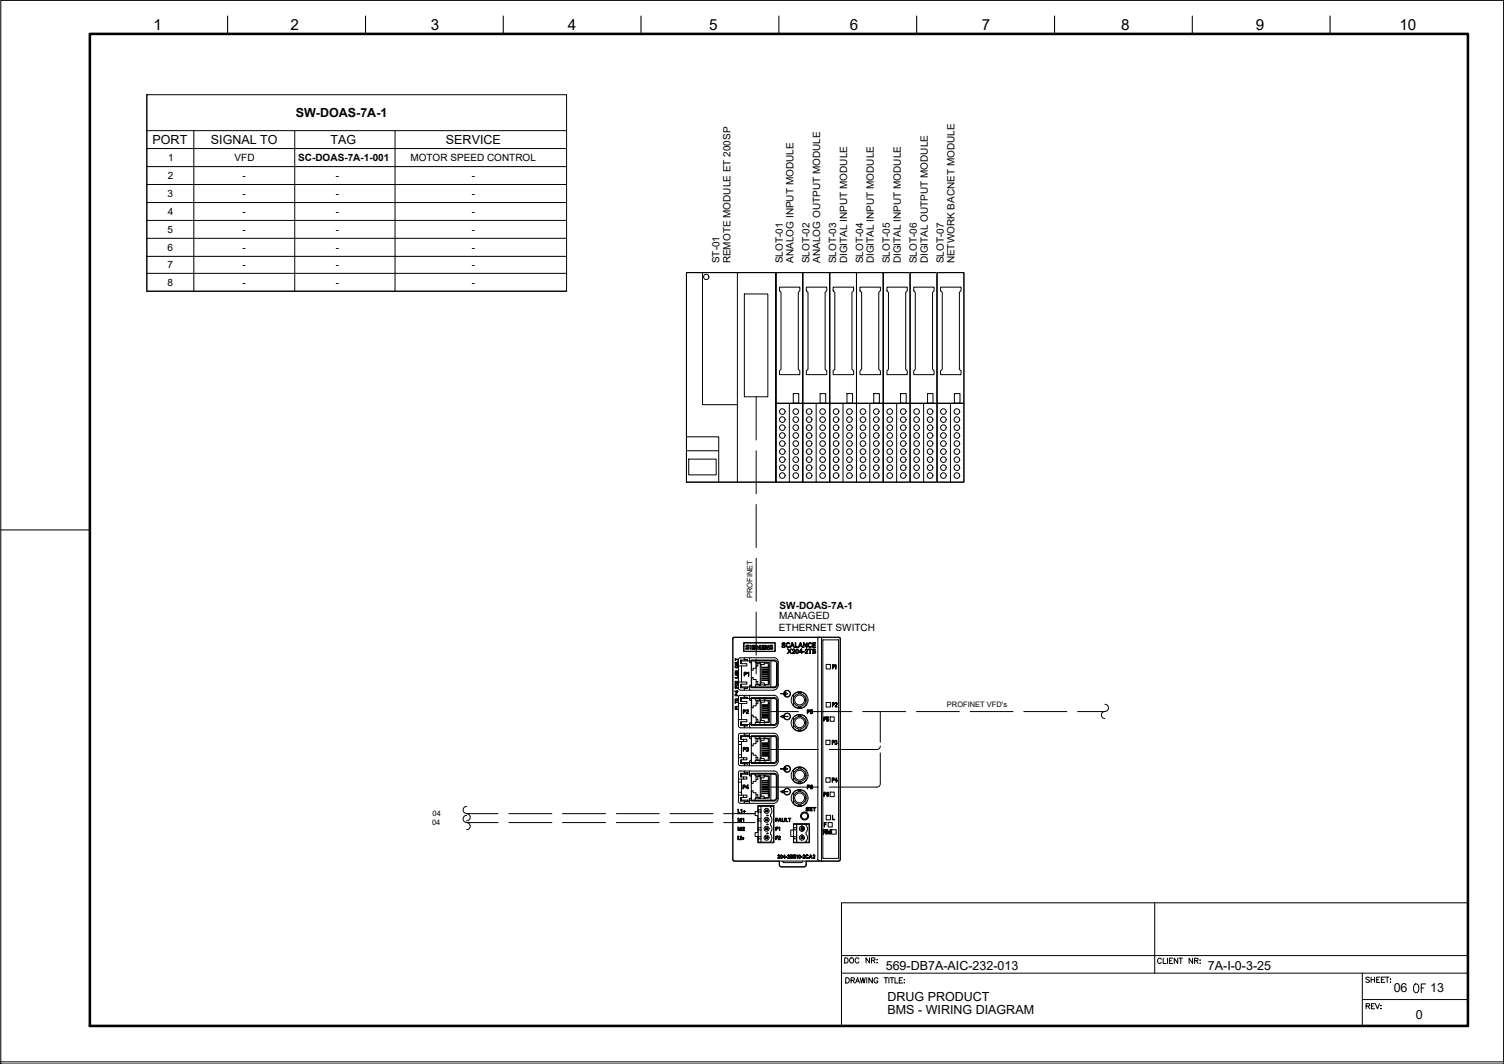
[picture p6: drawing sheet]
<svg xmlns="http://www.w3.org/2000/svg" width="420mm" height="297mm" viewBox="0 0 420 297" stroke-linecap="round" stroke-linejoin="round" font-family="sans-serif">
<!-- layer: PDF_EI-CTRL -->
<g fill="#fff" stroke="#fff" stroke-width=".28">
<path d="M217.7 240.4h7.5v1.1z"/>
<path d="M205 177.9l29.7 .1z"/>
<path d="M231.8 76.1v58.5h7.5zM231.8 76.1h7.5v58.5z"/>
<path d="M239.3 76.1v58.5h7.5zM239.3 76.1h7.5v58.5z"/>
<path d="M224.2 76.1v58.5h7.6zM224.2 76.1h7.6v58.5z"/>
<path d="M246.8 76.1v58.5h7.5zM246.8 76.1h7.5v58.5z"/>
<path d="M216.7 76.1v58.5h7.5zM216.7 76.1h7.5v58.5z"/>
<path d="M217.8 241.8l7.4-.3-.1 .3zM217.8 241.8l6.9 .2 .4-.2zM217.8 241.8l6.9 .2h-6.5z"/>
<path d="M217.7 240.4v1.1h7.5zM217.7 241.5h7.5l-7.4 .3z"/>
<path d="M225.2 240.4l9.5-.1zM217.7 240.4l17-.1zM205 240.4l29.7-.1z"/>
<path d="M204.7 240.1l.1 .2h29.9zM204.8 240.3h29.9z"/>
<path d="M204.7 240.1h30v.2zM204.7 178.2v61.9h30zM204.7 178.2h30v61.9zM204.7 178.2h30v-.2z"/>
<path d="M204.8 178h29.9zM204.8 178h29.9l-30 .2z"/>
<path d="M254.3 76.1v58.5h7.4zM254.3 76.1h7.4v58.5z"/>
<path d="M261.8 76.1v58.5h7.5zM261.8 76.1h7.5v58.5z"/>
</g>
<!-- layer: PDF_I_DATA -->
<path d="M191.8 76.1v58.5h24.9zM191.8 76.1h24.9v58.5z" fill="#fff" stroke="#fff" stroke-width=".28"/>
<!-- layer: PDF_EI-CTRL -->
<path d="M216.7 76.1h37.6" fill="none" stroke="#fff" stroke-width=".28"/>
<g fill="none" stroke="#000" stroke-width=".28">
<path d="M196.3 76.1v36.9h9.7M206 76.1v58.5M216.7 76.1h7.5v58.5h-7.5zM216.7 76.1h7.5v36.5h-7.5h7.5v22h-7.5zM224.2 76.1h7.6v58.5h-7.6zM224.2 76.1h7.6v36.5h-7.6h7.6v22h-7.6zM231.8 76.1h7.5v58.5h-7.5zM231.8 76.1h7.5v36.5h-7.5h7.5v22h-7.5zM239.3 76.1h7.5v58.5h-7.5zM239.3 76.1h7.5v36.5h-7.5h7.5v22h-7.5zM246.8 76.1h7.5v58.5h-7.5zM246.8 76.1h7.5v36.5h-7.5h7.5v22h-7.5z"/>
<path d="M254.3 76.1h7.4v58.5h-7.4zM254.3 76.1h7.4v36.5h-7.4h7.4v22h-7.4zM261.8 76.1h7.5v58.5h-7.5zM261.8 76.1h7.5v36.5h-7.5h7.5v22h-7.5zM207.9 82.1h6.6v28.7h-6.6zM217.8 80.2h5.6v1l-.4 .4v21.5l.4 .4v1.1h-5.6v-1.1l.4-.4v-21.5l-.4-.4zM225.3 80.2h5.7v1l-.5 .4v21.5l.5 .4v1.1h-5.7v-1.1l.4-.4v-21.5l-.4-.4zM232.7 80.2h5.8v1l-.5 .4v21.5l.5 .4v1.1h-5.8v-1.1l.5-.4v-21.5l-.5-.4zM240.2 80.2h5.8v1l-.5 .4v21.5l.5 .4v1.1h-5.8v-1.1l.5-.4v-21.5l-.5-.4zM247.8 80.2h5.6v1l-.4 .4v21.5l.4 .4v1.1h-5.6v-1.1l.4-.4v-21.5l-.4-.4zM255.3 80.2h5.6v1l-.4 .4v21.5l.4 .4v1.1h-5.6v-1.1l.4-.4v-21.5l-.4-.4zM262.8 80.2h5.7v1l-.5 .4v21.5l.5 .4v1.1h-5.7v-1.1l.4-.4v-21.5l-.4-.4z"/>
<path d="M220.5 112.6v22M221.6 109.9h1.5v2.7h-1.5zM228 112.6v22M229.1 109.9h1.6v2.7h-1.6zM235.5 112.6v22M236.6 109.9h1.6v2.7h-1.6zM243 112.6v22M244.1 109.9h1.6v2.7h-1.6zM250.5 112.6v22M251.6 109.9h1.6v2.7h-1.6zM258 112.6v22M259.1 109.9h1.5v2.7h-1.5z"/>
<path d="M265.5 112.6v22M266.6 109.9h1.6v2.7h-1.6zM191.8 121.9h9v12.7M191.8 125.8h9M192.4 128.2h7.7v4.4h-7.7zM204.7 178.4v61.5l.5 .5M204.8 178h29.9v62.3l-9.5 .1v1.1l-.1 .3-.4 .2h-6.5l-.4-.2-.1-.3v-1.1h-12.7l-.3-.3zM205.2 177.9l-.5 .5M205.2 177.9h24.4M207.7 179.4h8.9v2.5h-8.9zM207.9 179.5h8.6v2.3h-8.6zM218.5 179.6a.48 .48 0 0 1 .5-.2 .48 .48 0 0 1 .4 .4l-.3-.2a.27 .27 0 0 0-.4 0 .27 .27 0 0 0 0 .3l.5 .2a.46 .46 0 0 1-.2 .7 .46 .46 0 0 1-.6-.4h.2a.3 .3 0 0 0 .3 .2 .3 .3 0 0 0 .3-.3l-.7-.3z"/>
<path d="M219.8 179.6a.46 .46 0 0 1 .4-.2 .46 .46 0 0 1 .4 .4 .48 .48 0 0 0-.6-.1 .48 .48 0 0 0-.2 .6 .48 .48 0 0 0 .6 .2l.2-.1a.6 .6 0 0 1-.9 .2 .6 .6 0 0 1 .1-1zM221.2 179.4h.2l.6 1.3-.3-.3h-.7l-.3 .3zM221.4 179.6l.2 .6h-.5zM222.2 179.4h.1v1.2h.6v.1h-.7zM223.5 179.4h.2l.5 1.3-.3-.3h-.6l-.3 .3zM223.6 179.6l.3 .6h-.5zM224.5 179.4h.2l.6 1.1v-1.1h.2v1.3h-.2l-.7-1.1v1.1h-.1zM225.9 179.6a.49 .49 0 0 1 .5-.2 .49 .49 0 0 1 .4 .4 .47 .47 0 0 0-.6-.1 .47 .47 0 0 0-.2 .6 .47 .47 0 0 0 .6 .2l.2-.1a.59 .59 0 0 1-.9 .3 .59 .59 0 0 1-.1-.9zM227 179.4h.8l-.6 .2v.4h.6v.2h-.6v.4h.6v.1h-.8zM228.5 178.4v61.5l.5 .5M229 177.9l-.4 .1-.1 .4M229.9 178.6v61"/>
<path d="M230 178.6h4.2M234.2 178.6l.1 61M234.7 178.4l-.2-.5h-.3h-4.6l-.1 .2 .1 62.3M234.7 178.4v61.5M205.3 192.9h.6l.1-.1 .2 .2h-.2l-.1 .4zM205.4 183.8l.8 .3-.8 .3 .3-.3zM205.4 184.9h.7l.1-.4v.5zM205.4 185.2h.8l-.8 .5h.8h-.8l.7-.5zM205.4 187.3h.8l-.8 .5 .8 .1h-.8l.7-.5zM205.4 188.3l.8-.3-.2 .2 .2 .5zM205.4 189.2h.7l.1-.4v.5zM205.4 190.3l.8-.2-.4 .3v.2l.4 .1h-.8z"/>
<path d="M205.4 191.5v.5h.3l.1-.4v.4l.4 .1h-.8zM205.4 193.8l.2-.1 .2 .4 .4 .2h-.8zM205.4 195.8v.2l.8 .1h-.8v.3zM205.4 197.2l.8 .1-.7 .1zM205.4 188.4l.5-.2v.3zM205.4 197.6h.3l.1 .4 .4 .1h-.8zM205.4 190.3h.3v.3h-.3zM205.4 191.1l.6-.1 .1 .2-.5 .1zM205.4 193.8h.3v.3h-.3zM205.4 197.6h.3v.4h-.3zM205.4 193h.5v.4zM205.5 195.3l.5-.1 .1 .3-.5 .1z"/>
<path d="M205.5 186h.5l.1 .3-.5 .1zM206.3 184.1v1.8h2.4v-.6h-1.8v-1h1.9M206.3 185.9v4.5h.8v-4.5M206.3 190.4v1.8M206.3 192.2l.5 .4M206.8 192.7h1.1M206.9 184.3l.2 .2h1.7M206.9 194.8l.2 .2h1.7M207.1 196.4v4.5M207.1 190.4h1.6v.6h-1.8v1h1.9M207.1 191v.8l-.2 .2M207.1 191.8h1.7"/>
<path d="M207.1 184.5v.8M207.1 195v.8M207.6 198.1h.4a.3 .3 0 0 1 .3 .3 .3 .3 0 0 1-.3 .3h-.3l-.1 .5zM207.7 198.2l.4 .1v.3h-.4zM207.9 187.6h.4a.3 .3 0 0 1 .3 .3 .3 .3 0 0 1-.3 .3h-.3v.6h-.1zM207.9 183.6l-1.4 .1-.2 .4M207.9 194.1h-1.1l-.4 .3-.1 2M208 187.7l.4 .1v.3h-.4zM208.3 181h.3M208.4 180.6l.5 .3-.2 .2M208.5 180.2l-.1 .4M208.5 180.2h.6l.1 .2"/>
<path d="M208.5 198.2a.34 .34 0 0 1 .5 0 .34 .34 0 0 1 0 .5l-.4 .4 .5 .1h-.7l.6-.7-.2-.2-.4 .1zM208.8 194.8h-1.9v1h1.8v.6h-2.4v4.5M208.8 187.8l.4-.2v1.2l-.1-1-.3 .2zM209 180.7a.4 .4 0 0 1-.1 .6 .4 .4 0 0 1-.5-.3M209.1 180.3l-.4 .1 .4 .3M209.4 183.6h-1.5v.5h.9v.4h.6M209.4 191.8h-.6v.4h-.9v.5h1.5M209.4 194.1h-1.5v.5h.9v.4h.6M209.4 195h.1M209.4 184.4l.1 .1M209.5 191.8h-.1M209.5 195h.3"/>
<path d="M209.5 191.8h.3M209.5 184.5h.3M209.5 180.2h.3v1.1h-.3zM209.8 191.8h.1M209.9 191.8h6.5v.2h-6.5v-.7h-.5v1.4h6.8M209.9 199.8l.1 2.5M209.9 189.3l.1 2.5M209.9 189.1h.5v.6h.8v1.4h1v.2h.2M209.9 199.6h.5v.6h.8v1.4h1v.2h.2M209.9 195h-.1M209.9 184.4l-.1 .1M209.9 184.9v6.5"/>
<path d="M209.9 195.4v6.5M210 195l-.1 2.4M210 184.5l-.1 2.4M210.1 180.2h.8v.1h-.5v.3h.5v.2h-.5v.3h.5v.2h-.8zM211 184.5v.5h3.9v6.2h-3.9v.6M211 195v.5h3.9v6.2h-3.9v.6M211.1 180.2h.4l.3 .6 .4-.6h.3v1.1h-.3v-.7l-.3 .7h-.2l-.4-.7v.7h-.2zM211.2 190.3h.5v.8M211.7 185.2v.8h-.5M211.7 195.7v.8h-.5M212.2 195.7h.2M212.2 185.2h.2"/>
<path d="M212.2 191.1h.2M212.4 195.5v.5h1.1v-.5M212.4 191.2v-.5h1.1v.5M212.4 185v.5h1.1v-.5M212.4 184.9h-.2v.3h-1v1.3h-.8v.6h-.5M212.4 195.4h-.2v.3h-1v1.3h-.8v.6h-.5M212.4 185.5v5.2M212.4 196v5.2M212.6 185.5v5.2M212.6 196v5.2M212.8 180.2h.9v.1h-.6v.3h.5v.2h-.5v.3h.6v.2h-.9zM213.5 184.9l.1 .3h1v.7h.3"/>
<path d="M213.5 195.4l.1 .3h1v.7h.3M213.8 180.2h.4l.4 .7v-.7h.3v1.1h-.4l-.4-.8v.8h-.3zM214.6 188.3h-1.7v.2h1.7M214.6 186.8h-1.7v.1h1.7M214.6 199.8h-1.7v.2h1.7M214.6 196.8h-1.7v.1h1.7M214.6 199.3h-1.7v.2h1.7M214.6 189.3h-1.7v.2h1.7M214.6 187.8h-1.7v.1h1.7M214.6 197.3h-1.7v.1h1.7M214.6 187.3h-1.7v.1h1.7M214.6 198.8h-1.7v.2h1.7"/>
<path d="M214.6 188.8h-1.7v.2h1.7M214.6 189.8h-1.7v.2h1.7M214.6 186.3h-1.7v.1h1.7M214.6 198.3h-1.7v.1h1.7M214.6 197.8h-1.7v.1h1.7M214.6 185.9v4.4M214.6 196.4v4.4M214.9 190.3h-.3v.8h-1l-.1 .2M215.1 181l-.1 .2 .5 .1M215.1 181h.4M215.1 180.6l.1 .1M215.2 180.2l-.1 .4"/>
<path d="M215.2 180.7l.4 .2M215.3 184.5v7.3M215.3 195v7.3M215.5 180.1l.3 .1M215.5 180.1l-.3 .1M215.6 181.1h-.2M215.6 180.9v.1M215.7 180.7l.2 .3-.4 .3M215.8 180.3l-.5 .1 .5 .3M215.9 180.2v.2M216.1 194.1a1.25 1.25 0 0 1 1.3 1.2v6.6a1.34 1.34 0 0 1-1.3 1.2M216.2 183.6a1.25 1.25 0 0 1 1.2 1.2v6.6"/>
<path d="M216.2 194.1h-6.8l.1 1.4h.4v-.7h6.5v.2h-6.5M216.2 183.6h-6.8l.1 1.4h.4v-.7h6.5v.2h-6.5M216.4 194.8a.74 .74 0 0 1 .7 .7M216.4 184.3a.74 .74 0 0 1 .7 .7M216.4 195l.5 .5M216.4 184.5l.5 .5M216.9 191.3l-.5 .5M216.9 195.5h.3v6.3h-.3zM216.9 185h.3v6.3h-.3zM217.1 191.3a.74 .74 0 0 1-.7 .7M217.4 191.4a1.25 1.25 0 0 1-1.3 1.2M218.1 193.6h.8a.95 .95 0 0 1 1.5-.8 .95 .95 0 0 1 0 1.7 .95 .95 0 0 1-1.5-.8z"/>
<path d="M219.2 199.5a.86 .86 0 0 1 1.4 0 .86 .86 0 0 1-.4 1.3 .86 .86 0 0 1-1.2-.7h1.1l-1.1-.1zM219.2 193.2a.86 .86 0 0 1 1.4 0 .86 .86 0 0 1-.4 1.3 .86 .86 0 0 1-1.2-.8h.4v.4l.7-.4-.7-.4v.3h-.4zM220 181.1l.6 .5 .3-.5h.2l-.5 .7 .5 .6h-.2l-.3-.5-.7 .5 .6-.6zM221.5 181.2a.4 .4 0 0 1 .6 .1 .4 .4 0 0 1-.1 .6l-.5 .4 .6 .1h-.8l.7-.8-.1-.3-.6 .3zM221.6 194a2.26 2.26 0 0 1 3.5 0l.1 2.9M221.7 194v2.9M222.5 181.4l.2-.1a.54 .54 0 0 1 .2 .6 .54 .54 0 0 1-.3 .4zM222.5 181.2a.61 .61 0 0 1 .6 .6 .61 .61 0 0 1-.6 .6l-.2-.5zM223.1 197.2v.4h.6v-.4M223.1 193.7v-.4h.6v.4M223.8 181.2h.2v.8h.2l-.2 .4-.1-.3h-.7zM223.9 181.3v.7h-.5z"/>
<path d="M224.3 181.9l.4 .1zM225 181.3a.41 .41 0 0 1 .6 0 .41 .41 0 0 1 0 .6l-.5 .4 .6 .1h-.8l.6-.8-.1-.3-.5 .3zM225.1 196.8a2.26 2.26 0 0 1-3.5 0M225.5 198.1h.4a.3 .3 0 0 1 .3 .3 .3 .3 0 0 1-.3 .3h-.3l-.1 .5zM225.6 198.2l.5 .3-.5 .1zM225.8 181.2h1v.1h-.4v1.1h-.2v-1.1h-.4zM226.4 198.1h.6l-.5 .2v.3a.35 .35 0 0 1 .5 .1 .35 .35 0 0 1-.2 .5 .35 .35 0 0 1-.4-.2 .29 .29 0 0 0 .4 .1 .29 .29 0 0 0 0-.4 .29 .29 0 0 0-.4 .1zM227 181.3l.2-.1a.4 .4 0 0 1 .4-.1 .4 .4 0 0 1 .2 .4l-.6-.2v.3l.5 .2a.44 .44 0 0 1-.1 .7 .44 .44 0 0 1-.7-.4h.2a.29 .29 0 0 0 .4 .2 .29 .29 0 0 0 .2-.4l-.6-.1zM230.8 185.5h1.2v1.3h-1.2zM230.8 196.1h1.2v1.3h-1.2zM232.5 196.1l.6 .2v.4l-.5 .1v.6zM232.6 185.5h.5l.1 .2-.1 .5h-.4v.6z"/>
<path d="M232.6 196.2h.4v.4l-.4 .1zM232.7 185.7h.4v.3h-.4zM233.4 196.2h.1a.32 .32 0 0 1 .4 .1 .32 .32 0 0 1-.1 .4l-.4 .6 .5 .1h-.6l.5-.9-.2-.3-.3 .2zM233.5 185.5l.1 1.3zM206.3 215.7v1.8h1.4v-.6h-.8v-1h1.9M206.3 217.5v.8h.8v-.8M206.3 210.7h.8v.8h-.8zM206.3 207.8v2.9M206.3 211.5v1.8M206.3 218.3v2.9M206.3 213.2l.5 .5M206.8 215.2l-.5 .5"/>
<path d="M206.8 215.3h1.1M206.8 213.8h1.1M206.9 205.4l.2 .2v.8M206.9 215.9l.2 .2v.8M207.1 211.5h.6v.6h-.8v1h1.9M207.1 201.5v.8M207.1 207.8v2.9M207.1 212.1v.8M207.1 218.3v2.9M207.1 216.1h1.7M207.1 205.6h1.7M207.5 219.1h.5a.3 .3 0 0 1 .2 .3 .3 .3 0 0 1-.2 .3h-.3v.5h-.2z"/>
<path d="M207.6 208.6h.4a.3 .3 0 0 1 .3 .3 .3 .3 0 0 1-.3 .3h-.3l-.1 .5zM207.7 219.2l.3 .1 .1 .2-.4 .1zM207.7 211.5h1v.6h-1M207.7 206.4h1v.6h-1M207.7 216.9h1v.6h-1M207.7 208.7l.4 .1v.3h-.4zM207.9 204.7h-1.1l-.4 .3-.1 2M208.5 208.7a.31 .31 0 0 1 .5 0 .31 .31 0 0 1-.1 .5h.2a.34 .34 0 0 1-.2 .5 .34 .34 0 0 1-.5-.2h.2a.22 .22 0 0 0 .3 .2 .22 .22 0 0 0 .1-.3 .22 .22 0 0 0-.3-.2l.3-.3-.3-.1-.3 .1zM208.8 215.8v.3h.6M208.8 205.4h-1.9v1h.8v.6h-1.4v.8h.8v-.8M208.8 212.9h-1.7l-.2 .2M208.8 202.5h-1.9v-1h1.8v-.6h-2.4l.1 2 .4 .2 1.1 .1"/>
<path d="M208.8 202.3h-1.7l-.2 .2M208.8 219.3v.6h-.4zM208.8 219.1l.2 .8h.1l-.1 .3-.2-.2h-.5zM209.4 215.3h-1.5v.4l1.5 .1M209.4 213.3h-1.5v.5h1.5M209.4 205.3h-.6v.3h.6M209.4 204.7h-1.5v.5l.9 .1M209.4 212.9h-.6v.4M209.4 216.1h.4M209.4 205.6h.4M209.4 202.3h-.6v.4h-.9v.5h1.5M209.5 202.3h-.1"/>
<path d="M209.5 202.3h.3M209.8 202.3h.1M209.8 212.9h-.4M209.8 212.9h.1M209.9 202.3h6.5v.2h-6.5v-.7h-.5v1.4h6.8M209.9 205.6h6.5v-.2h-6.5v.7h-.4l-.1-1.4h6.8a1.25 1.25 0 0 1 1.2 1.3v6.5a1.34 1.34 0 0 1-1.3 1.3h-6.7l.1-1.4h.4v.7h6.5v-.2h-6.5M209.9 210.4v2.5M209.9 210.2h.5v.6h.8v1.4h1l.1 .2M209.9 216.1h-.1M209.9 205.6h-.1M209.9 206v6.5M209.9 216.5v6.5"/>
<path d="M209.9 216.1v2.4M209.9 205.6v2.4M210.9 205.6v.5h4v6.2h-4v.6M210.9 216.1v.5h4v6.2h-4v.6M211.2 211.4h.5v.8M211.2 200.8h.5v.8M211.7 216.7v.9h-.5M211.7 206.2v.9h-.5M212.2 201.6h.2M212.2 216.7h.1M212.2 212.2h.1M212.2 206.2h.1"/>
<path d="M212.3 216.6v.6h1.2v-.6M212.3 212.3v-.5h1.2v.5M212.3 216.5l-.1 .2h-1v1.4h-.8v.6h-.5M212.4 201.7v-.5h1.1v.5M212.4 206.7v5.1M212.4 217.2v5.1M212.6 206.7v5.1M212.6 217.2v5.1M213.5 216.5l.1 .2h1v.8h.3M214.6 200.3h-1.7v.2h1.7M214.6 219.4h-1.7v.2h1.7M214.6 209.9h-1.7l1.7 .1"/>
<path d="M214.6 208.9h-1.7l1.7 .1M214.6 207.9h-1.7v.2h1.7M214.6 218.4h-1.7v.2h1.7M214.6 210.4h-1.7l1.7 .2M214.6 210.9h-1.7v.2h1.7M214.6 209.4h-1.7l1.7 .1M214.6 219.9h-1.7l1.7 .1M214.6 218.9h-1.7v.2h1.7M214.6 207.4h-1.7v.1h1.7M214.6 208.4h-1.7l1.7 .1M214.6 217.9h-1.7v.1h1.7M214.6 207v4.4"/>
<path d="M214.6 217.5v4.4M214.9 200.8h-.3v.8h-1l-.1 .2M214.9 207h-.3v-.8h-1v-.1l-.1 .6h-1.2v-.6h-.1v.1h-1v1.4h-.8v.6h-.5M214.9 211.4h-.3v.8h-1l-.1 .2M215.3 205.6v7.3M215.3 216.1v7.3M216.1 215.2a1.25 1.25 0 0 1 1.3 1.3M216.2 215.3h-6.8l.1 1.3h.4v-.7h6.5v.2h-6.5M216.3 215.9a.74 .74 0 0 1 .8 .7M216.3 205.3a.74 .74 0 0 1 .8 .8M216.3 216.1l.5 .5M216.3 205.6l.5 .5"/>
<path d="M216.8 212.4l-.5 .4M216.9 201.7l-.5 .5M216.9 216.6h.2v6.3h-.2zM216.9 206.1h.2v6.3h-.2zM217.1 212.4a.74 .74 0 0 1-.8 .7M217.1 201.7a.74 .74 0 0 1-.7 .8M217.4 216.5v6.5M218.1 214.6h.8a.95 .95 0 0 1 1.5-.8 .95 .95 0 0 1 0 1.7 .95 .95 0 0 1-1.5-.8zM218.1 200l.6-.4v.4h.2a.95 .95 0 0 1 1.5-.8 .95 .95 0 0 1 0 1.6 .95 .95 0 0 1-1.5-.7h-.2v.3zM219.2 214.2a.86 .86 0 0 1 1.4 0 .86 .86 0 0 1-.4 1.3 .86 .86 0 0 1-1.2-.8h.4v.3l.7-.3-.7-.4v.3h-.4zM221.6 200.3a2.26 2.26 0 0 1 3.6 .1v2.8M221.6 203.2a2.26 2.26 0 0 0 3.5 0"/>
<path d="M221.6 215a2.26 2.26 0 0 1 3.5 0M221.7 200.4v2.8M221.7 215v2.9M223.1 200.1v-.4h.6v.4M223.1 203.5v.4h.6v-.4M223.1 218.2v.4h.6v-.4M223.1 214.7v-.4h.6v.4M225.1 217.8a2.26 2.26 0 0 1-3.5 0M225.2 215v2.9M225.5 219.1h.4a.3 .3 0 0 1 .3 .3 .3 .3 0 0 1-.3 .3h-.3l-.1 .5zM225.6 219.2l.5 .3-.5 .1zM226.5 219.2l.3-.1 .2 .3h-.5v.3a.38 .38 0 0 1 .5 .2 .38 .38 0 0 1-.4 .5 .38 .38 0 0 1-.3-.6z"/>
<path d="M230.1 200.1h.5l.2 .3-.2 .4h-.4v.6zM230.2 200.3h.3l.1 .3h-.4zM230.7 206.7h1.2v1.2h-1.2zM230.7 217.2h1.2v1.2h-1.2zM230.9 200.1h.6l-.5 .2v.4a.32 .32 0 0 1 .4 .1 .32 .32 0 0 1-.1 .4 .32 .32 0 0 1-.4-.1 .28 .28 0 0 0 .4 .1 .28 .28 0 0 0 0-.5 .28 .28 0 0 0-.4 .1zM231.9 200.1h1.1v1.3h-1.1zM232.5 217.2h.5l.1 .2-.1 .4h-.4v.6zM232.5 206.7h.5l.1 .2-.1 .4h-.4v.6zM232.6 217.3h.4v.3l-.4 .1zM232.6 206.8h.3l.1 .3-.4 .1zM233.4 206.7l.4 .1-.1 .4 .1 .4-.1 .3h-.3l-.2-.3a.29 .29 0 0 0 .5 .1 .29 .29 0 0 0-.2-.5l.2-.2-.1-.2-.3 .2zM233.6 217.4v.5h-.3z"/>
<path d="M233.6 217.2l.2 .7h.1l-.1 .5-.2-.4h-.3zM206.1 233.4l.1 .9 .4 .1h-.5zM206.2 230.9h.2l.3 .8 .2-.8h.3v1l-.1-.9-.3 .9h-.2l-.3-.9-.1 .9zM206.2 228.4h.2l.3 .8 .2-.8h.3v1l-.1-.9-.3 .9h-.2l-.3-.9-.1 .9zM206.2 225.9l.1 .9 .5 .1h-.6zM206.3 222v-.8h.8v.8M206.8 233.5a.29 .29 0 0 1 .4 0 .29 .29 0 0 1-.1 .5l-.3 .3 .4 .1h-.5l.4-.7-.1-.2-.3 .2zM206.9 226.1l.4-.2v1h-.2v-.8zM207.1 222.6v.8M207.5 231a.31 .31 0 0 1 .4 0 .31 .31 0 0 1 0 .5l-.3 .3 .4 .1h-.6l.5-.7-.2-.2-.3 .2zM207.5 228.6l.3-.2v1l-.1-.8zM207.6 233.7v.3h.3l-.3 .4v-.3h-.3l.3-.1z"/>
<path d="M207.6 226.5h.3l.1-.3v.3l.3 .1h-.3l-.1 .3v-.3zM207.7 222h1v.6h-1M208.8 223.8h-.9v.5h1.5M208.8 223.6h-1.9v-1h.8v-.6h-1.4l.1 2 .4 .2 1.1 .1M208.8 223.4h-1.7l-.2 .2M209.4 223.4h-.6v.4h.6M209.8 223.4h-.4M209.8 223.4h.1M209.9 220.9v2.5M209.9 220.8h.5v.5h.8v1.4h1l.1 .2M211.2 221.9h.5v.8M211.7 224.9h4.5v10.4h-4.5v-1.8h-.8v-1.1h.8v-4.7h-.8v-1.1h.8z"/>
<path d="M211.8 225.1h.8v1h-.8v.6h.8v1.9h-.8v.6h.8v1.9h-.8v.6h.8v1.9h-.8v.6h.8v.9h-.8zM212.2 222.7h.1M212.3 222.8v-.5h1.2v.5M212.6 226.1v.6M212.6 228.6v.6M212.6 231.1v.6M212.6 233.6v.6M212.6 225.1h2.7M212.6 235.1h2.7M213.9 234.1h.5zM213.9 233.6h.5zM213.9 226.1v.5z"/>
<path d="M213.9 226.1h.5l-.4 .2M213.9 228.6h.5l-.1 .2M213.9 231.6h.5zM213.9 231.1h.5l-.1 .2M213.9 233.6v.5M214 226.5l.4 .1h-.5M214 228.8h.3v.2h-.3zM214 228.8l-.1-.2v.5l.1-.1M214 231.5v-.2h.3v.2M214 231.3l-.1-.2v.5M214 233.8v.2M214.2 227.6l.3-.1v.2z"/>
<path d="M214.2 230.1l.3-.1v.2zM214.2 232.6l.3-.1v.2zM214.3 229l.1 .1h-.5M214.3 226.3v.2M214.3 233.8v.2M214.4 226.1v.5M214.4 228.6v.5M214.4 231.1v.5M214.4 233.6v.5M214.6 221.4h-1.7l1.7 .2M214.6 220.9h-1.7l1.7 .2M214.6 220.4h-1.7l1.7 .1"/>
<path d="M214.9 221.9h-.3v.8h-1l-.1 .2M215.2 227.8a1.5 1.5 0 0 1 0 2.1l.1 .5a1.49 1.49 0 0 1-.1 2M215.3 227.9l-.1-.5a1.9 1.9 0 0 0 .1-2.3h.8v10h-.8v-.2a1.56 1.56 0 0 0-.1-2.1l.1-.4M216.7 233.4h.6l-.5 .1v.3h.5l-.5 .2v.4zM216.7 230.9h.6l-.5 .1v.3h.5l-.5 .1v.5zM216.7 228.4h.6l-.5 .1v.3h.5l-.5 .2v.4zM216.8 222.8l-.5 .5M217.1 222.8a.74 .74 0 0 1-.8 .8M217.3 238.7a.3 .3 0 0 1 .5 .1 .3 .3 0 0 1-.1 .4l-.3 .4h.4h-.5l.4-.6-.1-.2-.3 .1zM217.4 223a1.25 1.25 0 0 1-1.2 1.3h-6.8l.1-1.4h.4v.7h6.5v-.2h-6.5M217.4 233.6a.31 .31 0 0 1 .5-.1 .31 .31 0 0 1 0 .5l-.3 .3 .4 .1h-.6l.4-.6v-.3l-.2 .2zM217.5 231.1l.3-.2v1l-.1-.8z"/>
<path d="M217.8 228.4h.1l.4 1-.2-.3h-.5l-.3 .3zM217.8 228.5l.2 .5h-.4zM218.1 221l.6-.4v.4h.2a.95 .95 0 0 1 1.5-.8 .95 .95 0 0 1 0 1.6 .95 .95 0 0 1-1.5-.7h-.2v.3zM218.2 238.7a.43 .43 0 0 1 .5 .5 .43 .43 0 0 1-.6 .4l-.1-.7zM218.2 238.8l.3 .1a.38 .38 0 0 1 .1 .4 .38 .38 0 0 1-.4 .3zM218.4 228.4h.2v.8l.2 .1 .3-.1 .1-.8-.1 .9h-.6zM219.2 238.7l.1 .6h.2l-.2 .3-.1-.2h-.5zM219.2 238.8v.5h-.4zM219.2 220.5a.86 .86 0 0 1 1.4 0 .86 .86 0 0 1-.4 1.3 .86 .86 0 0 1-1.2-.7h1.1l-1.1-.1zM219.5 228.4l.2 .9 .4 .1h-.6zM219.5 239.2l.4 .1zM220.1 238.7a.3 .3 0 0 1 .4 .1 .3 .3 0 0 1 0 .4l-.3 .4h.4h-.6l.5-.6-.1-.2-.4 .1z"/>
<path d="M220.2 228.4h.7l-.3 .1v.9l-.1-.9zM220.8 238.6h.4a.26 .26 0 0 1 .3 .2 .26 .26 0 0 1-.2 .3l.2 .4-.7 .1zM220.9 238.7l.4 .1v.2l-.4 .1zM220.9 239.2h.3l.2 .2-.5 .2zM221.6 221.3a2.26 2.26 0 0 1 3.5 0M221.7 229.9h4.4v5.4h-4.4v-1.8h-.8v-1.8h.8zM221.7 221.4v2.8M221.7 238.6h.4a.26 .26 0 0 1 .2 .2 .26 .26 0 0 1-.1 .3 .26 .26 0 0 1 .2 .3 .26 .26 0 0 1-.3 .2h-.4zM221.8 238.7l.4 .1v.2l-.4 .1zM221.8 239.2h.4v.3l-.4 .1zM222.5 238.8l.4-.1v.9l-.1-.8zM222.5 230.2v4.9z"/>
<path d="M222.5 231.1h-.8v.6h.8M222.5 233.6h-.8v.6h.8M223.1 221.1v-.4h.6v.4M223.1 224.5v.4h.6v-.4M223.3 238.7a.47 .47 0 0 1 .4 .5 .47 .47 0 0 1-.4 .4l-.2-.4zM223.3 238.8h.1a.42 .42 0 0 1 .3 .3 .42 .42 0 0 1-.2 .5 .4 .4 0 0 1-.4-.3 .4 .4 0 0 1 .2-.5zM223.8 234.1h.5zM223.8 231.1h.5zM223.8 231.1v.5M223.8 233.6v.5M223.8 239.2l.4 .1zM223.9 234v-.2h.3v.2"/>
<path d="M223.9 233.8l-.1-.2h.5l-.1 .2M223.9 231.3v.2l.4 .1v-.5v.5h-.5l.1-.1M224 230.7a.7 .7 0 0 1 .7 .7 .7 .7 0 0 1-.7 .7M224 232.1h.1M224 230.7h.1M224 233.2h.1M224.2 231.3v.2M224.3 233.6v.5v-.5M224.3 234.1h.1M224.3 233.6h.1M224.3 231.6h.1M224.3 231.1h.1"/>
<path d="M224.4 238.7a.31 .31 0 0 1 .4 .1 .31 .31 0 0 1 0 .4l-.3 .4h.4h-.6l.4-.6v-.2l-.4 .1zM224.6 234.2h.1M225.1 224.2a2.26 2.26 0 0 1-3.5 0M225.2 234.9l.4-.9-.1-.5a1.24 1.24 0 0 1 .1-1.8v-.4l-.4-1.1h.8v4.9h-1M225.2 230.2h-3.5v4.9h3.3M225.2 221.4v2.8M225.2 234.9l-.2 .1M225.2 225.5h.7l-.6 .1 .5 .3a.38 .38 0 0 1-.2 .5 .38 .38 0 0 1-.5-.3l.2 .1a.26 .26 0 0 0 .3 .2 .26 .26 0 0 0 .2-.4l-.6-.2zM225.2 238.7a.26 .26 0 0 1 .4-.1 .26 .26 0 0 1 .1 .3 .28 .28 0 0 0-.4-.1 .28 .28 0 0 0-.1 .4v.1a.31 .31 0 0 0 .3 .3 .31 .31 0 0 0 .3-.3 .46 .46 0 0 1-.7 .1 .46 .46 0 0 1 .1-.7zM226.2 225.4h.7l-.5 .1v.3h.5l-.5 .1v.4l.5 .1h-.7zM226.4 238.6l.5 1-.2-.2h-.5l-.2 .2zM226.4 238.8l.2 .5h-.3z"/>
<path d="M227.1 225.4h.9l-.4 .1v.9l-.1-.9zM227.2 238.7a.3 .3 0 0 1 .4 .1 .3 .3 0 0 1-.1 .4l-.3 .4h.5h-.6l.4-.6v-.2l-.4 .1zM229.8 239.5l.1 .1M230 231.6h.5a.37 .37 0 0 1 .3 .3 .37 .37 0 0 1-.2 .4l.2 .6h-.1l-.2-.6h-.4v.6h-.1zM230.1 221.1l.7 .2-.2 .5h-.3v.6zM230.1 231.7l.5 .1 .1 .3h-.6zM230.3 229.6h.5v.2h-.5v.3h.5v.2h-.5v.6zM230.3 221.3h.3l.1 .3-.4 .1zM230.8 227.6h1.2v1.3h-1.2zM230.9 231.6h.3l.4 1 .3-1h.3v1.3h-.2v-1.1l-.3 1.1h-.2l-.4-1.1v1.1h-.2zM231.1 221.2h.3l.1 .2-.4-.1-.1 .4a.31 .31 0 0 1 .5 .1 .31 .31 0 0 1-.1 .4 .31 .31 0 0 1-.4 0zM231.4 229.6h1.1v1.3h-1.1z"/>
<path d="M231.9 221.1h1.1v1.3h-1.1zM232.3 231.6h1.3v1.3h-1.3zM232.5 227.6l.1 1.1h.5v.2h-.6zM234.3 239.5l-4.3 .1M234.7 239.9l-.5 .5M205.2 240.4h24.4M217.7 240.4l.1 1.3 .4 .3M218.7 240.4v.2M218.7 240.5l.2 .3h5M224.2 240.5l-.3 .3M224.2 240.4v.2M225.2 241.5l-.5 .5h-6.5"/>
<path d="M225.2 240.4v1.1M229.6 240.4h4.6"/>
<circle cx="197.3" cy="77.3" r=".74"/>
<circle cx="218.5" cy="117.1" r=".78"/>
<circle cx="218.5" cy="114.9" r=".78"/>
<circle cx="218.5" cy="119.4" r=".78"/>
<circle cx="222.3" cy="114.9" r=".78"/>
<circle cx="222.3" cy="119.4" r=".78"/>
<circle cx="222.3" cy="117.1" r=".78"/>
<circle cx="226" cy="117.1" r=".78"/>
<circle cx="226" cy="114.9" r=".78"/>
<circle cx="226" cy="119.4" r=".78"/>
<circle cx="229.8" cy="117.1" r=".78"/>
<circle cx="229.8" cy="119.4" r=".78"/>
<circle cx="229.8" cy="114.9" r=".78"/>
<circle cx="233.6" cy="119.4" r=".78"/>
<circle cx="233.6" cy="114.9" r=".78"/>
<circle cx="233.6" cy="117.1" r=".78"/>
<circle cx="237.3" cy="114.9" r=".78"/>
<circle cx="237.3" cy="119.4" r=".78"/>
<circle cx="237.3" cy="117.1" r=".78"/>
<circle cx="241.1" cy="117.1" r=".78"/>
<circle cx="241.1" cy="114.9" r=".78"/>
<circle cx="241.1" cy="119.4" r=".78"/>
<circle cx="244.8" cy="119.4" r=".78"/>
<circle cx="244.8" cy="114.9" r=".78"/>
<circle cx="244.8" cy="117.1" r=".78"/>
<circle cx="248.6" cy="114.9" r=".78"/>
<circle cx="248.6" cy="119.4" r=".78"/>
<circle cx="248.6" cy="117.1" r=".78"/>
<circle cx="252.3" cy="114.9" r=".78"/>
<circle cx="252.3" cy="119.4" r=".78"/>
<circle cx="252.3" cy="117.1" r=".78"/>
<circle cx="256.1" cy="119.4" r=".78"/>
<circle cx="256.1" cy="114.9" r=".78"/>
<circle cx="256.1" cy="117.1" r=".78"/>
<circle cx="259.8" cy="114.9" r=".78"/>
<circle cx="259.8" cy="119.4" r=".78"/>
<circle cx="259.8" cy="117.1" r=".78"/>
<circle cx="263.5" cy="117.1" r=".78"/>
<circle cx="263.5" cy="114.9" r=".78"/>
<circle cx="263.5" cy="119.4" r=".78"/>
<circle cx="267.3" cy="114.9" r=".78"/>
<circle cx="267.3" cy="119.4" r=".78"/>
<circle cx="267.3" cy="117.1" r=".78"/>
<circle cx="218.5" cy="128.3" r=".78"/>
<circle cx="218.5" cy="123.8" r=".78"/>
<circle cx="218.5" cy="130.6" r=".78"/>
<circle cx="218.5" cy="132.8" r=".78"/>
<circle cx="218.5" cy="121.6" r=".78"/>
<circle cx="218.5" cy="126.1" r=".78"/>
<circle cx="222.3" cy="121.6" r=".78"/>
<circle cx="222.3" cy="123.8" r=".78"/>
<circle cx="222.3" cy="126.1" r=".78"/>
<circle cx="222.3" cy="130.6" r=".78"/>
<circle cx="222.3" cy="132.8" r=".78"/>
<circle cx="222.3" cy="128.3" r=".78"/>
<circle cx="226" cy="123.8" r=".78"/>
<circle cx="226" cy="130.6" r=".78"/>
<circle cx="226" cy="126.1" r=".78"/>
<circle cx="226" cy="132.8" r=".78"/>
<circle cx="226" cy="128.3" r=".78"/>
<circle cx="226" cy="121.6" r=".78"/>
<circle cx="229.8" cy="126.1" r=".78"/>
<circle cx="229.8" cy="128.3" r=".78"/>
<circle cx="229.8" cy="132.8" r=".78"/>
<circle cx="229.8" cy="121.6" r=".78"/>
<circle cx="229.8" cy="123.8" r=".78"/>
<circle cx="229.8" cy="130.6" r=".78"/>
<circle cx="233.6" cy="121.6" r=".78"/>
<circle cx="233.6" cy="123.8" r=".78"/>
<circle cx="233.6" cy="126.1" r=".78"/>
<circle cx="233.6" cy="132.8" r=".78"/>
<circle cx="233.6" cy="130.6" r=".78"/>
<circle cx="233.6" cy="128.3" r=".78"/>
<circle cx="237.3" cy="121.6" r=".78"/>
<circle cx="237.3" cy="123.8" r=".78"/>
<circle cx="237.3" cy="128.3" r=".78"/>
<circle cx="237.3" cy="126.1" r=".78"/>
<circle cx="237.3" cy="132.8" r=".78"/>
<circle cx="237.3" cy="130.6" r=".78"/>
<circle cx="241.1" cy="128.3" r=".78"/>
<circle cx="241.1" cy="130.6" r=".78"/>
<circle cx="241.1" cy="121.6" r=".78"/>
<circle cx="241.1" cy="123.8" r=".78"/>
<circle cx="241.1" cy="126.1" r=".78"/>
<circle cx="241.1" cy="132.8" r=".78"/>
<circle cx="244.8" cy="126.1" r=".78"/>
<circle cx="244.8" cy="121.6" r=".78"/>
<circle cx="244.8" cy="132.8" r=".78"/>
<circle cx="244.8" cy="123.8" r=".78"/>
<circle cx="244.8" cy="128.3" r=".78"/>
<circle cx="244.8" cy="130.6" r=".78"/>
<circle cx="248.6" cy="121.6" r=".78"/>
<circle cx="248.6" cy="132.8" r=".78"/>
<circle cx="248.6" cy="123.8" r=".78"/>
<circle cx="248.6" cy="126.1" r=".78"/>
<circle cx="248.6" cy="128.3" r=".78"/>
<circle cx="248.6" cy="130.6" r=".78"/>
<circle cx="252.3" cy="123.8" r=".78"/>
<circle cx="252.3" cy="132.8" r=".78"/>
<circle cx="252.3" cy="121.6" r=".78"/>
<circle cx="252.3" cy="126.1" r=".78"/>
<circle cx="252.3" cy="130.6" r=".78"/>
<circle cx="252.3" cy="128.3" r=".78"/>
<circle cx="256.1" cy="121.6" r=".78"/>
<circle cx="256.1" cy="123.8" r=".78"/>
<circle cx="256.1" cy="126.1" r=".78"/>
<circle cx="256.1" cy="128.3" r=".78"/>
<circle cx="256.1" cy="132.8" r=".78"/>
<circle cx="256.1" cy="130.6" r=".78"/>
<circle cx="259.8" cy="126.1" r=".78"/>
<circle cx="259.8" cy="130.6" r=".78"/>
<circle cx="259.8" cy="121.6" r=".78"/>
<circle cx="259.8" cy="123.8" r=".78"/>
<circle cx="259.8" cy="128.3" r=".78"/>
<circle cx="259.8" cy="132.8" r=".78"/>
<circle cx="263.5" cy="128.3" r=".78"/>
<circle cx="263.5" cy="130.6" r=".78"/>
<circle cx="263.5" cy="121.6" r=".78"/>
<circle cx="263.5" cy="123.8" r=".78"/>
<circle cx="263.5" cy="132.8" r=".78"/>
<circle cx="263.5" cy="126.1" r=".78"/>
<circle cx="267.3" cy="121.6" r=".78"/>
<circle cx="267.3" cy="123.8" r=".78"/>
<circle cx="267.3" cy="126.1" r=".78"/>
<circle cx="267.3" cy="128.3" r=".78"/>
<circle cx="267.3" cy="132.8" r=".78"/>
<circle cx="267.3" cy="130.6" r=".78"/>
<circle cx="205.7" cy="186.1" r=".39"/>
<circle cx="205.7" cy="191.1" r=".4"/>
<circle cx="205.7" cy="195.3" r=".4"/>
<circle cx="223.4" cy="195.5" r="2.35"/>
<circle cx="223.4" cy="195.4" r="1.76"/>
<circle cx="223.4" cy="195.4" r="1.38"/>
<circle cx="223.4" cy="216.5" r="2.35"/>
<circle cx="223.4" cy="201.8" r="2.35"/>
<circle cx="223.4" cy="201.8" r="1.76"/>
<circle cx="223.4" cy="216.4" r="1.76"/>
<circle cx="223.4" cy="216.4" r="1.38"/>
<circle cx="223.4" cy="201.8" r="1.38"/>
<circle cx="226.7" cy="219.9" r=".22"/>
<circle cx="214.1" cy="231.4" r=".7"/>
<circle cx="214.1" cy="226.4" r=".7"/>
<circle cx="214.1" cy="228.9" r=".7"/>
<circle cx="214.1" cy="233.9" r=".7"/>
<circle cx="223.4" cy="222.8" r="2.35"/>
<circle cx="223.4" cy="222.8" r="1.76"/>
<circle cx="223.4" cy="222.8" r="1.38"/>
<circle cx="224" cy="233.9" r=".7"/>
<circle cx="224" cy="231.4" r=".7"/>
<circle cx="224.8" cy="227.8" r="1.12"/>
<circle cx="224.8" cy="227.8" r=".99"/>
<circle cx="224.8" cy="227.8" r=".87"/>
<circle cx="231.2" cy="222" r=".25"/>
</g>
<!-- layer: PDF_I_DATA -->
<path d="M216.7 76.1h-24.9l24.9 58.5" fill="none" stroke="#fff" stroke-width=".28"/>
<path d="M191.8 76.1h24.9v58.5h-24.9z" fill="none" stroke="#000" stroke-width=".28"/>
<!-- layer: PDF_I_TABS -->
<path d="M211.2 184v4.2M308.7 196.6a1.06 1.06 0 0 1 1 1.3 1.06 1.06 0 0 1-1.4 .8 1 1 0 0 0-.6 1.1 1 1 0 0 0 1 .8M130.4 225.1a1.08 1.08 0 0 0-1 1.3 1.08 1.08 0 0 0 1.4 .8 1 1 0 0 1 .5 1.1 1 1 0 0 1-.9 .8M130.4 227.6a.99 .99 0 0 0-1 1 .99 .99 0 0 0 1 1 1.02 1.02 0 0 1 1 1 1.02 1.02 0 0 1-1 1M206 227.1h4.9" fill="none" stroke="#000" stroke-width=".28"/>
<!-- layer: 0 -->
<g fill="none" stroke="#000" stroke-width=".28">
<path d="M.2 .1h420v296.9h-420zM211.2 110.8v12M211.2 125.8v12M211.2 140.8v12.1M211.2 155.9v11.9M211.2 170.8v12.1M215.3 198.7h7.7M226 198.7h12M241 198.7h12M245.9 198.7v8.5M256 198.7h12M271 198.7h12"/>
<path d="M286 198.7h12M301 198.7h7.7M215.3 209.2h13.3M215.3 219.7h13.3M245.9 210.2v8.6a.93 .93 0 0 1-1 .9h-13.3M245.9 208.3a.93 .93 0 0 1-1 .9h-13.3M130.4 227.1h8.7M130.4 229.6h8.7M142.2 227.1h12M142.2 229.6h12M157.1 227.1h12.1M157.1 229.6h12.1"/>
<path d="M172.2 227.1h12M172.2 229.6h12M187.2 227.1h12M187.2 229.6h12M202.1 227.1h8.8M202.1 229.6h8.8"/>
</g>
<!-- layer: G-TTLB-TTLB -->
<path d="M25.1 9.5h385v276.9h-385z" fill="none" stroke="#000" stroke-width=".72"/>
<!-- layer: G-TTLB-OTLN -->
<path d="M420.1 .2v296.2h-419.8" fill="none" stroke="#000" stroke-width=".28"/>
<!-- layer: G-TTLB-INDX -->
<path d="M63.6 4.5v5M102.1 4.5v5M140.6 4.5v5M179.1 4.5v5M217.6 4.5v5M256.1 4.5v5M294.6 4.5v5M333.1 4.5v5M371.6 4.5v5M.3 147.9h24.8" fill="none" stroke="#000" stroke-width=".3"/>
<!-- layer: LGSP IA4$0$LG_PLOT -->
<path d="M322.6 252v19.7M235.1 266.8h175M235.1 271.7h175M380.6 279h29.5M380.6 271.7v14.7M235.1 286.4h175" fill="none" stroke="#000" stroke-width=".28"/>
<!-- layer: LG_PLOT -->
<g fill="none" stroke="#000" stroke-width=".28">
<path d="M410.1 252h-175v34.4M236 267.4h.4a.75 .75 0 0 1 .6 .7 .75 .75 0 0 1-.6 .7h-.4zM236.3 273h.5a.81 .81 0 0 1 .5 .7 .81 .81 0 0 1-.5 .7h-.5zM237.5 267.6l.2-.2a.69 .69 0 0 1 .8 .7 .69 .69 0 0 1-.8 .7l-.3-.5zM237.7 273.7l.9-.1v-.5l-.9-.1v1.4M238.2 273.7l.5 .7M239 274.4l.6-1.4 .5 1.4M239.2 273.9h.7M239.9 267.7a.55 .55 0 0 0-.6-.3 .55 .55 0 0 0-.4 .6 .61 .61 0 0 0 .2 .8 .61 .61 0 0 0 .8-.2v-.1M240.3 273l.4 1.4 .3-1.4 .4 1.4 .3-1.4M242.1 273v1.4M242.9 267.4v1.4l-1-1.4v1.4"/>
<path d="M243.5 268.1l.9-.1v-.5l-.9-.1v1.4M243.7 273v1.4l-1-1.4v1.4M244 268.1l.4 .7M245 267.9h.1M245 268.7h.1M245.2 273.3a.55 .55 0 0 0-.6-.4 .55 .55 0 0 0-.4 .6v.4a.53 .53 0 0 0 .5 .5 .53 .53 0 0 0 .5-.5h-.3M247 273h1M247.5 273v1.4M248.3 273v1.4M248.7 273h1M249.2 273v1.4M250 273v1.4h.9"/>
<path d="M251.2 273.7h.6M252.1 273h-.9v1.4h.9M252.6 273.5h.1M252.6 274.3h.1M324.4 267.8a.55 .55 0 0 0-.6-.3 .55 .55 0 0 0-.4 .5v.4a.55 .55 0 0 0 .4 .6 .55 .55 0 0 0 .6-.4M325 267.5v1.5h.8M326.1 267.5v1.5M326.7 268.2h.5M327.6 267.5h-.9v1.5h.9M329 267.5v1.5l-1-1.5v1.5M329.4 267.5h.9M329.9 267.5v1.5"/>
<path d="M333.2 267.5v1.5l-1-1.5v1.5M333.7 268.2l.9-.1v-.5l-.9-.1v1.5M334.2 268.2l.5 .8M335.3 268h.1M335.3 268.8h.1M382.6 273l-.4-.2-.6 .2 .1 .4 .9 .4-.2 .4-.8-.1M383 272.8v1.5M383 273.5h1M384 272.8v1.5M384.6 273.5h.5M385.5 272.8h-.9v1.5h.9M385.9 273.5h.6"/>
<path d="M386.8 272.8h-.9v1.5h.9M387.1 272.8h.9M387.5 272.8v1.5M388.4 273.4h.1zM388.4 274.2h.1z"/>
</g>
<!-- layer: TEXTO-01 -->
<g fill="none" stroke="#000" stroke-width=".28">
<path d="M41 26.4h117.3v54.9h-117.3zM41 36.5h117.3M41 26.4v54.9h117.3M54.1 36.5v44.8M82.3 36.5v44.8M110.4 36.5v44.8M41 41.5h117.3M41 46.5h117.3M41 51.5h117.3M41 56.5h117.3M41 61.5h117.3M41 66.5h117.3"/>
<path d="M41 71.6h117.3M41 76.3h117.3"/>
</g>
<text font-size="5.7" x="394.1" y="278.3">OF</text>
<text font-size="4.4" x="380.6" y="282.9">REV:</text>
<g font-size="4.3">
<text x="42.9" y="8.4">1</text>
<text x="81.2" y="8.4">2</text>
<text x="120.4" y="8.4">3</text>
<text x="158.6" y="8.4">4</text>
<text x="198.1" y="8.4">5</text>
<text x="237.4" y="8.4">6</text>
<text x="274.3" y="8.4">7</text>
<text x="313.2" y="8.4">8</text>
<text x="350.9" y="8.4">9</text>
<text x="390.9" y="8.4">10</text>
</g>
<g font-size="3.5">
<text x="82.6" y="32.7">SW-DOAS-7A-1</text>
<text x="42.6" y="40.2">PORT</text>
<text x="58.9" y="40.2">SIGNAL TO</text>
<text x="92.3" y="40.2">TAG</text>
<text x="124.6" y="40.2">SERVICE</text>
<text x="247.4" y="270.7">569-DB7A-AIC-232-013</text>
<text x="337.4" y="270.8">7A-I-0-3-25</text>
<text x="247.9" y="279.5">DRUG PRODUCT</text>
<text x="389.3" y="277.1">06</text>
<text x="399.5" y="277.1">13</text>
<text x="247.9" y="283.1">BMS - WIRING DIAGRAM</text>
<text x="395.5" y="284.4">0</text>
</g>
<g font-size="2.8">
<text x="46.9" y="45">1</text>
<text x="65.5" y="45">VFD</text>
<text x="83.3" y="45">SC-DOAS-7A-1-001</text>
<text x="114.6" y="45">MOTOR SPEED CONTROL</text>
<text x="46.9" y="50">2</text>
<text x="67.8" y="50">-</text>
<text x="93.8" y="50">-</text>
<text x="131.8" y="50">-</text>
<text x="46.8" y="55">3</text>
<text x="67.8" y="55">-</text>
<text x="93.8" y="55">-</text>
<text x="131.8" y="55">-</text>
<text x="46.8" y="65">5</text>
<text x="46.9" y="60">4</text>
<text x="67.8" y="65.1">-</text>
<text x="67.8" y="60">-</text>
<text x="93.8" y="65.1">-</text>
<text x="93.8" y="60">-</text>
<text x="131.8" y="65.1">-</text>
<text x="131.8" y="60">-</text>
<text x="46.8" y="70">6</text>
<text x="67.8" y="70">-</text>
<text x="93.8" y="70">-</text>
<text x="131.8" y="70">-</text>
<text x="46.8" y="74.8">7</text>
<text x="67.8" y="74.8">-</text>
<text x="93.8" y="74.8">-</text>
<text x="131.8" y="74.8">-</text>
<text x="201" y="73.5" transform="rotate(-90 201 73.5)">ST-01</text>
<text x="204.1" y="73.6" transform="rotate(-90 204.1 73.6)">REMOTE MODULE ET 200SP</text>
<text x="218.7" y="73.5" transform="rotate(-90 218.7 73.5)">SLOT-01</text>
<text x="221.7" y="73.3" transform="rotate(-90 221.7 73.3)">ANALOG INPUT MODULE</text>
<text x="226.1" y="73.5" transform="rotate(-90 226.1 73.5)">SLOT-02</text>
<text x="229.2" y="73.3" transform="rotate(-90 229.2 73.3)">ANALOG OUTPUT MODULE</text>
<text x="233.6" y="73.5" transform="rotate(-90 233.6 73.5)">SLOT-03</text>
<text x="236.6" y="73.6" transform="rotate(-90 236.6 73.6)">DIGITAL INPUT MODULE</text>
<text x="241.1" y="73.5" transform="rotate(-90 241.1 73.5)">SLOT-04</text>
<text x="244.1" y="73.6" transform="rotate(-90 244.1 73.6)">DIGITAL INPUT MODULE</text>
<text x="248.6" y="73.5" transform="rotate(-90 248.6 73.5)">SLOT-05</text>
<text x="251.6" y="73.6" transform="rotate(-90 251.6 73.6)">DIGITAL INPUT MODULE</text>
<text x="256.2" y="73.5" transform="rotate(-90 256.2 73.5)">SLOT-06</text>
<text x="259.2" y="73.6" transform="rotate(-90 259.2 73.6)">DIGITAL OUTPUT MODULE</text>
<text x="263.7" y="73.5" transform="rotate(-90 263.7 73.5)">SLOT-07</text>
<text x="266.7" y="73.6" transform="rotate(-90 266.7 73.6)">NETWORK BACNET MODULE</text>
<text x="46.8" y="79.8">8</text>
<text x="67.8" y="79.8">-</text>
<text x="93.8" y="79.8">-</text>
<text x="131.8" y="79.8">-</text>
<text x="217.6" y="172.9">MANAGED</text>
<text x="217.8" y="170.1">SW-DOAS-7A-1</text>
<text x="217.6" y="176.1">ETHERNET SWITCH</text>
</g>
<g font-size="2.1">
<text x="210.2" y="166.9" transform="rotate(-90 210.2 166.9)">PROFINET</text>
<text x="264.5" y="197.3">PROFINET VFD's</text>
<text x="120.9" y="227.7">04</text>
<text x="120.7" y="230.2">04</text>
</g>
</svg>
